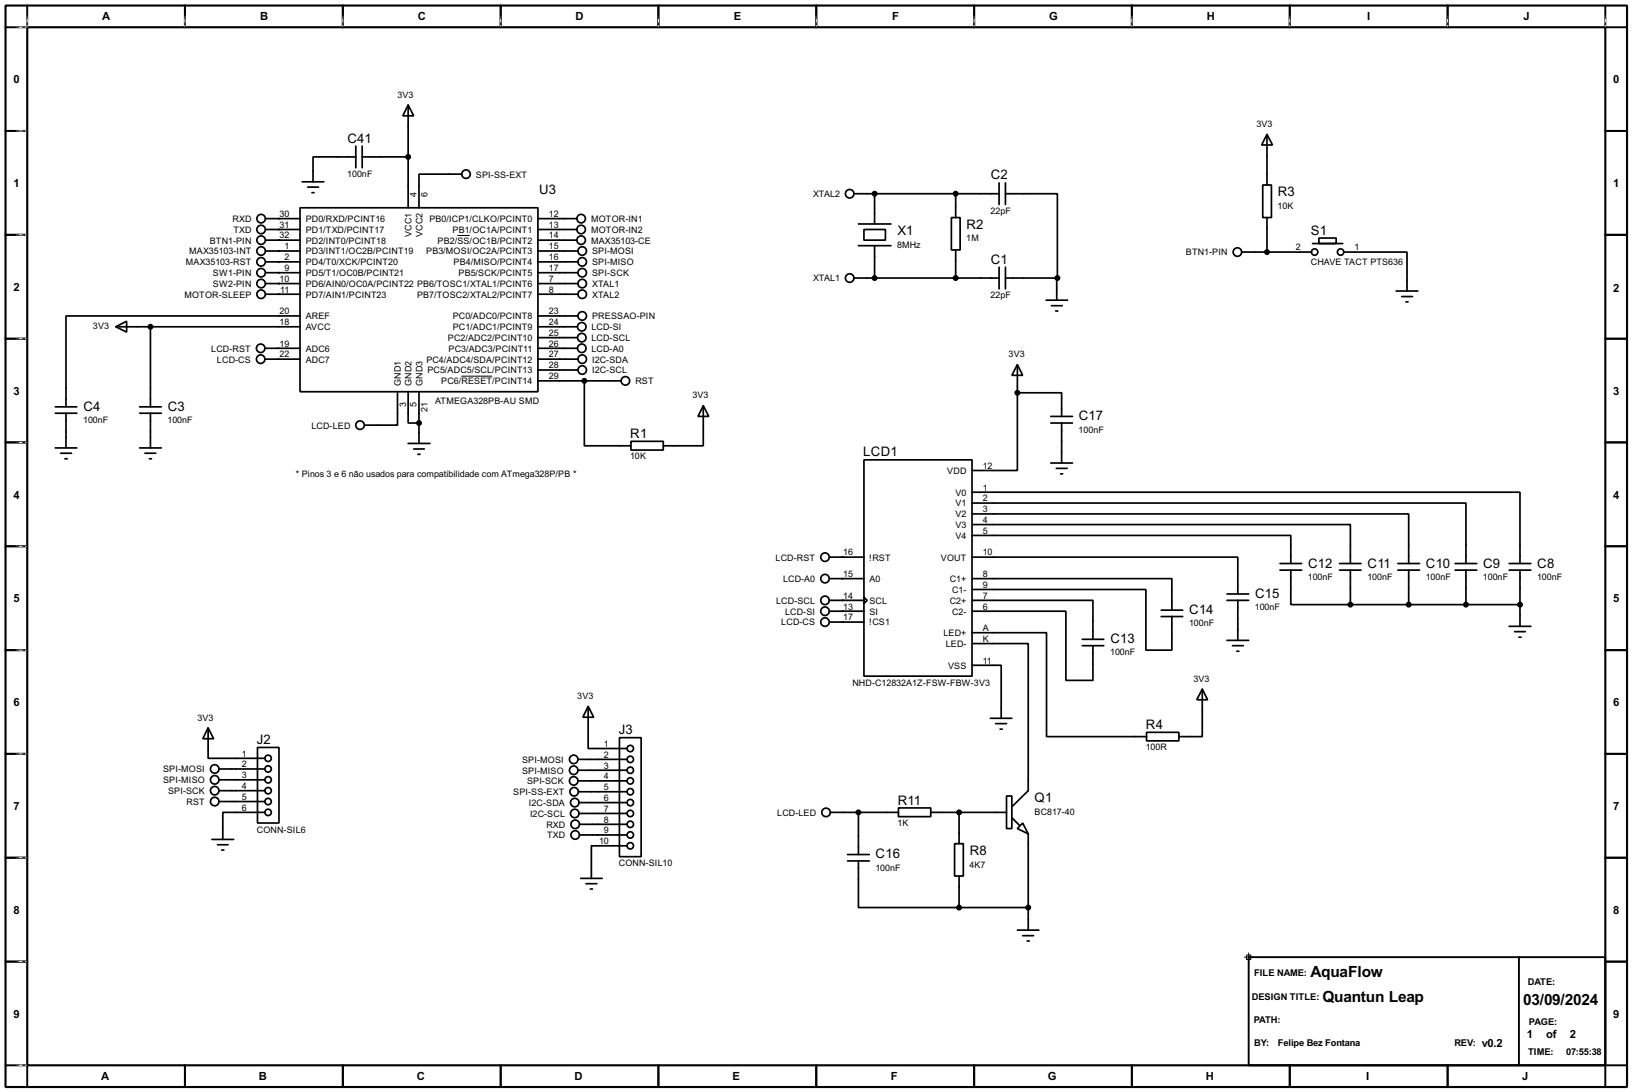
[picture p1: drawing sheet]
<svg xmlns="http://www.w3.org/2000/svg" width="383mm" height="256mm" viewBox="0 0 383 256" stroke-linecap="round" stroke-linejoin="round" font-family="sans-serif">
<path d="M1.3 1.3h381v254h-381zM6.4 6.4h370.8v243.8h-370.8z" fill="none" stroke="#000" stroke-width=".5"/>
<g fill="none" stroke="#000" stroke-width=".45">
<path d="M6.4 1.3v5.1h-5.1M43.5 1.3v5.1M80.6 1.3v5.1M117.7 1.3v5.1M154.7 1.3v5.1M191.8 1.3v5.1M228.9 1.3v5.1M266 1.3v5.1M303.1 1.3v5.1M340.2 1.3v5.1M377.2 1.3v5.1h5.1M1.3 30.8h5.1"/>
<path d="M377.2 30.8h5.1M1.3 55.2h5.1M377.2 55.2h5.1M1.3 79.6h5.1M377.2 79.6h5.1M1.3 103.9h5.1M377.2 103.9h5.1M1.3 128.3h5.1M377.2 128.3h5.1M1.3 152.7h5.1M377.2 152.7h5.1M1.3 177.1h5.1"/>
<path d="M377.2 177.1h5.1M1.3 201.5h5.1M377.2 201.5h5.1M1.3 225.9h5.1M293.4 224.8h83.8v25.4h-83.8zM356.9 224.8v25.4M377.2 225.9h5.1M1.3 250.2h5.1v5.1M43.5 250.2v5.1M80.6 250.2v5.1M117.7 250.2v5.1M154.7 250.2v5.1"/>
<path d="M191.8 250.2v5.1M228.9 250.2v5.1M266 250.2v5.1M303.1 250.2v5.1M340.2 250.2v5.1M382.3 250.2h-5.1v5.1"/>
</g>
<g fill="none" stroke="#fff" stroke-width=".23">
<path d="M3.9 6.4h2.3M6.4 3.9v2.3M43.5 3.9v2.3M80.6 3.9v2.3M117.7 3.9v2.3M154.7 3.9v2.3M191.8 3.9v2.3M228.9 3.9v2.3M266 3.9v2.3M303.1 3.9v2.3M340.2 3.9v2.3M377.2 3.9v2.3"/>
<path d="M3.9 30.8h2.3M3.9 55.2h2.3M3.9 79.6h2.3M3.9 103.9h2.3M3.9 128.3h2.3M3.9 152.7h2.3M3.9 177.1h2.3M3.9 201.5h2.3M3.9 225.9h2.3M3.9 250.2h2.3"/>
</g>
<g fill="none" stroke="#000" stroke-width=".23" stroke-dasharray=".5 1">
<path d="M3.9 6.4h2.3M6.4 3.9v2.3M43.5 3.9v2.3M80.6 3.9v2.3M117.7 3.9v2.3M154.7 3.9v2.3M191.8 3.9v2.3M228.9 3.9v2.3M266 3.9v2.3M303.1 3.9v2.3M340.2 3.9v2.3M377.2 3.9v2.3"/>
<path d="M3.9 30.8h2.3M3.9 55.2h2.3M3.9 79.6h2.3M3.9 103.9h2.3M3.9 128.3h2.3M3.9 152.7h2.3M3.9 177.1h2.3M3.9 201.5h2.3M3.9 225.9h2.3M3.9 250.2h2.3"/>
</g>
<path d="M107.5 55.3h2.9M108.4 88.4h7.3M292.4 224.8h2M292.9 224.3h1v1.1h-1zM293.4 223.8v2.1" fill="none" stroke="#000" stroke-width=".23"/>
<g fill="none" stroke="#000" stroke-width=".4">
<path d="M83.6 36.9h-10v5.8M83.6 34.3v5.1M85.1 36.9h10.8M85.1 34.3v5.1M95.9 24.7l1.3 2.5h-2.5zM95.9 24.7v24.1M297.7 31.6l1.3 2.5h-2.5zM297.7 31.6v11.9M62.4 51.4h8.1M62.4 53.9h8.1M62.4 59h8.1M62.4 56.4h8.1"/>
<path d="M70.5 48.8h55.9v43.2h-55.9zM71 42.7h5.1M72.3 44h2.6M73.3 45.3h.5M108.5 40.9h-10v7.9M126.4 51.4h9.2M126.4 53.9h9.2M126.4 59h9.4M126.4 56.4h9.2M200.7 45.5h34.1M201.7 52.6h7.7M201.7 57.7h7.7"/>
<path d="M203 53.9h5.1v2.5h-5.1zM205.5 45.5v7.1M205.5 57.7v7.6M223.6 51.1h2v7.6h-2zM224.6 45.5v5.6M224.6 58.7v6.6M234.8 43v5.1M236.3 45.5h12.2v19.8M236.3 43v5.1M291.8 59.2h16.4M296.7 43.5h2.1v7.6h-2.1zM297.7 51.1v8.1"/>
<path d="M308.4 57.2h7.1M309.9 55.9h4.1v1.3h-4.1zM315.8 59.2h14.8v9.2M27.2 76.8l2.6-1.3v2.5zM27.2 76.8h43.3M35.4 76.8v18.8M62.4 61.5h8.1M62.4 64.1h8.1M62.4 69.1h8.1M62.4 66.6h8.1M70.5 74.2h-55v21.4M126.4 76.8h9.3"/>
<path d="M126.4 61.5h9.4M126.4 64.1h9.4M126.4 69.1h9.4M126.4 66.6h9.4M126.4 79.3h9.3M126.4 74.2h9.4M200.7 65.3h34.1M234.8 62.8v5.1M236.3 65.3h12.2M236.3 62.8v5.1M245.8 70.5h5.1M247.1 71.8h2.5"/>
<path d="M248.1 73.1h.5M248.5 65.3l-.2 .2v5M328.1 68.4h5.1M329.4 69.7h2.5M330.4 70.9h.5M13 95.6h5.1M13 97.1h5.1M15.5 97.1v8.1M32.8 95.6h5.1M32.8 97.1h5.1M35.4 97.1v8.1M62.3 84.4h8.2"/>
<path d="M62.3 81.8h8.2M93.4 92v7.9h-7.7M95.9 92v7.4h2.6M98.5 92v12.2M126.4 89.5h19.6M126.4 86.9h9.4M126.4 84.4h9.4M126.4 81.8h9.3M137.3 89.5v15.2h11M165.3 95.3l1.3 2.5h-2.6zM165.3 95.3v9.4h-9.4M239.1 85.7l1.2 2.5h-2.5z"/>
<path d="M239.1 92.3v18.2h-10.7M239.1 92.3h10.4v5.5M239.1 85.7v6.6M246.9 97.8h5.1M246.9 99.4h5.1M249.5 99.4v9.4M13 105.2h5.1M14.3 106.5h2.5M15.3 107.8h.5M32.8 105.2h5.1M34.1 106.5h2.5M35.1 107.8h.5"/>
<path d="M95.9 104.2h5.1M97.2 105.5h2.5M98.2 106.7h.5M148.3 103.7h7.6v2h-7.6zM203 108h25.4v50.8h-25.4zM228.4 115.6h128.8v16.8M228.4 118.2h116.1v14.2M246.9 108.8h5.1M248.2 110h2.6M249.2 111.3h.5M194.9 135.9h8.1M194.9 130.9h8.1"/>
<path d="M228.4 120.7h102.6v11.7M228.4 123.2h88.9v9.2M228.4 125.8h74.9v6.6M228.4 135.9h47v7.4M228.4 138.5h40.9v14.2h6.1v-7.9M228.4 130.9h62.5v8.6M288.3 139.5h5.1M300.8 132.4h5.1M300.8 133.9h5.1M303.3 133.9v8.1h14M314.8 132.4h5M314.8 133.9h5"/>
<path d="M317.3 133.9v8.1M328.5 132.4h5.1M328.5 133.9h5.1M331 133.9v8.1M341.9 132.4h5.1M341.9 133.9h5.1M344.5 133.9v8.1M354.6 132.4h5.1M354.6 133.9h5.1M357.2 133.9v13.2M194.9 141h8.1M194.9 143.6h8.1"/>
<path d="M194.9 146.1h8.1M203 140.3l.8 .7-.8 .8zM228.4 156.3h6.9v12.4M228.4 141h28.4v9.2M228.4 143.6h22.1v16.2h6.3v-8.1M228.4 148.6h17.5v24.4h23.5M228.4 151.2h13.2v34.5l-3.8 3.8M254.3 150.2h5.1M254.3 151.7h5.1M272.9 143.3h5M272.9 144.8h5M288.3 141h5.1"/>
<path d="M288.3 150.4h5.1M289.6 151.7h2.6M290.6 153h.5M290.9 141v9.4M317.3 142h39.9M354.6 147.1h5.1M355.9 148.4h2.5M356.9 149.7h.5M48.9 171l1.3 2.5h-2.5zM48.9 171v7.1h13.4M60.5 175.6h5.1v17.7h-5.1zM135.8 178.4h11.6"/>
<path d="M138.2 165.9l1.3 2.6h-2.5zM138.2 165.9v9.9h9.2M145.6 173.3h5.1v27.9h-5.1zM232.7 168.7h5.1M234 170h2.5M235 171.3h.5M269.4 172h7.6v2h-7.6zM282.5 161.9l1.3 2.5h-2.6zM282.5 161.9v11.1h-5.5M49.8 197.2h5.1M51.1 198.4h2.5M51.5 185.7h10.8"/>
<path d="M51.5 183.2h10.8M51.5 180.6h10.8M51.5 188.3h10.8M52.1 199.7h.5M62.3 190.8h-9.9v6.4M135.8 180.9h11.6M135.8 183.4h11.6M135.9 186h11.5M136.1 191.1h11.3M136.1 188.5h11.3M136.2 193.6h11.2M136.2 196.1h11.2"/>
<path d="M147.4 198.7h-8.4v7.6M195.1 190.8h16M201.7 190.8v9.9M211.1 189.8h7.6v2h-7.6zM218.7 190.8h17.8M224.3 198.2h2.1v7.6h-2.1zM225.4 190.8v7.4M236.5 187h1.3v7.6h-1.3zM237.8 192.1l1.8 1.8M240.3 193.3l1.3 2.6-2.5-1.3zM241.6 195.9v22.6M136.5 206.3h5"/>
<path d="M137.7 207.6h2.6M138.7 208.8h.5M199.2 202.2h5.1M199.2 200.7h5.1M201.7 202.2v11h23.7M225.4 205.8v7.4M225.4 213.2h16.2M239.1 218.5h5M240.3 219.8h2.6M241.4 221h.5"/>
<circle cx="61.3" cy="51.4" r="1"/>
<circle cx="61.3" cy="53.9" r="1"/>
<circle cx="61.3" cy="56.4" r="1"/>
<circle cx="61.3" cy="59" r="1"/>
<circle cx="109.5" cy="40.9" r="1"/>
<circle cx="136.5" cy="51.4" r="1"/>
<circle cx="136.5" cy="56.4" r="1"/>
<circle cx="136.5" cy="53.9" r="1"/>
<circle cx="136.8" cy="59" r="1"/>
<circle cx="199.6" cy="45.5" r="1"/>
<circle cx="290.7" cy="59.2" r="1"/>
<circle cx="308.9" cy="59.2" r=".75"/>
<circle cx="315" cy="59.2" r=".75"/>
<circle cx="61.3" cy="66.6" r="1"/>
<circle cx="61.3" cy="64.1" r="1"/>
<circle cx="61.3" cy="61.5" r="1"/>
<circle cx="61.3" cy="69.1" r="1"/>
<circle cx="136.7" cy="79.3" r="1"/>
<circle cx="136.7" cy="76.8" r="1"/>
<circle cx="136.8" cy="66.6" r="1"/>
<circle cx="136.8" cy="74.2" r="1"/>
<circle cx="136.8" cy="64.1" r="1"/>
<circle cx="136.8" cy="69.1" r="1"/>
<circle cx="136.8" cy="61.5" r="1"/>
<circle cx="199.6" cy="65.3" r="1"/>
<circle cx="61.2" cy="81.8" r="1"/>
<circle cx="61.2" cy="84.4" r="1"/>
<circle cx="84.6" cy="99.9" r="1"/>
<circle cx="136.7" cy="81.8" r="1"/>
<circle cx="136.8" cy="86.9" r="1"/>
<circle cx="136.8" cy="84.4" r="1"/>
<circle cx="146.9" cy="89.5" r="1"/>
<circle cx="193.8" cy="130.9" r="1"/>
<circle cx="193.8" cy="135.9" r="1"/>
<circle cx="193.8" cy="146.1" r="1"/>
<circle cx="193.8" cy="141" r="1"/>
<circle cx="193.8" cy="143.6" r="1"/>
<circle cx="63" cy="178.1" r=".75"/>
<circle cx="134.8" cy="178.4" r="1"/>
<circle cx="148.1" cy="178.4" r=".75"/>
<circle cx="148.1" cy="175.8" r=".75"/>
<circle cx="50.4" cy="185.7" r="1"/>
<circle cx="50.4" cy="180.6" r="1"/>
<circle cx="50.4" cy="188.3" r="1"/>
<circle cx="50.4" cy="183.2" r="1"/>
<circle cx="63" cy="188.3" r=".75"/>
<circle cx="63" cy="180.6" r=".75"/>
<circle cx="63" cy="185.7" r=".75"/>
<circle cx="63" cy="190.8" r=".75"/>
<circle cx="63" cy="183.2" r=".75"/>
<circle cx="134.8" cy="180.9" r="1"/>
<circle cx="134.8" cy="183.4" r="1"/>
<circle cx="134.9" cy="186" r="1"/>
<circle cx="135" cy="188.5" r="1"/>
<circle cx="135" cy="191.1" r="1"/>
<circle cx="135.1" cy="196.1" r="1"/>
<circle cx="135.1" cy="193.6" r="1"/>
<circle cx="148.1" cy="196.1" r=".75"/>
<circle cx="148.1" cy="183.4" r=".75"/>
<circle cx="148.1" cy="193.6" r=".75"/>
<circle cx="148.1" cy="191.1" r=".75"/>
<circle cx="148.1" cy="186" r=".75"/>
<circle cx="148.1" cy="188.5" r=".75"/>
<circle cx="148.1" cy="198.7" r=".75"/>
<circle cx="148.1" cy="180.9" r=".75"/>
<circle cx="194.1" cy="190.8" r="1"/>
</g>
<g fill="#000">
<circle cx="65.5" cy="51.4" r=".2"/>
<circle cx="65.5" cy="59" r=".2"/>
<circle cx="65.5" cy="56.4" r=".2"/>
<circle cx="65.5" cy="53.9" r=".2"/>
<circle cx="65.5" cy="64.1" r=".2"/>
<circle cx="65.5" cy="66.6" r=".2"/>
<circle cx="65.5" cy="61.5" r=".2"/>
<circle cx="65.5" cy="69.1" r=".2"/>
<circle cx="197.9" cy="130.9" r=".2"/>
<circle cx="197.9" cy="135.9" r=".2"/>
<circle cx="197.9" cy="141" r=".2"/>
<circle cx="197.9" cy="143.6" r=".2"/>
<circle cx="197.9" cy="146.1" r=".2"/>
</g>
<g fill="#000" stroke="#000" stroke-width=".4">
<circle cx="95.9" cy="36.9" r=".5"/>
<circle cx="205.5" cy="45.5" r=".5"/>
<circle cx="224.5" cy="45.5" r=".5"/>
<circle cx="297.7" cy="59.2" r=".5"/>
<circle cx="35.3" cy="76.8" r=".5"/>
<circle cx="205.5" cy="65.3" r=".5"/>
<circle cx="224.5" cy="65.3" r=".5"/>
<circle cx="248.4" cy="65.3" r=".5"/>
<circle cx="98.4" cy="99.4" r=".5"/>
<circle cx="137.3" cy="89.5" r=".5"/>
<circle cx="239" cy="92.3" r=".5"/>
<circle cx="317.3" cy="142" r=".5"/>
<circle cx="331" cy="142" r=".5"/>
<circle cx="344.4" cy="142" r=".5"/>
<circle cx="357.1" cy="142" r=".5"/>
<circle cx="201.7" cy="190.8" r=".5"/>
<circle cx="225.3" cy="190.8" r=".5"/>
<circle cx="225.3" cy="213.2" r=".5"/>
<circle cx="241.6" cy="213.2" r=".5"/>
</g>
<g font-size="4.1">
<text x="308" y="229.5">AquaFlow</text>
<text x="310.7" y="235.4">Quantun Leap</text>
<text x="357.9" y="236.1">03/09/2024</text>
</g>
<g font-size="3.5">
<text x="81.7" y="33.5">C41</text>
<text x="126.7" y="45.5">U3</text>
<text x="232.8" y="42.2">C2</text>
<text x="300.3" y="46.2">R3</text>
<text x="227.1" y="53.8">R2</text>
<text x="210.9" y="55.3">X1</text>
<text x="308" y="55.1">S1</text>
<text x="232.8" y="62">C1</text>
<text x="19.6" y="96.5">C4</text>
<text x="39.4" y="96.5">C3</text>
<text x="253.5" y="98.8">C17</text>
<text x="148.1" y="102.9">R1</text>
<text x="202.8" y="107.2">LCD1</text>
<text x="307.4" y="133.3">C12</text>
<text x="321.4" y="133.3">C11</text>
<text x="335.1" y="133.3">C10</text>
<text x="348.5" y="133.3">C9</text>
<text x="361.2" y="133.3">C8</text>
<text x="294.9" y="140.4">C15</text>
<text x="279.5" y="144.2">C14</text>
<text x="260.9" y="151.1">C13</text>
<text x="145.4" y="172.5">J3</text>
<text x="269.3" y="171.2">R4</text>
<text x="60.4" y="174.8">J2</text>
<text x="211" y="189">R11</text>
<text x="243.1" y="188.4">Q1</text>
<text x="205.8" y="201.6">C16</text>
<text x="227.9" y="200.9">R8</text>
</g>
<g font-size="3">
<text x="24" y="4.6">A</text>
<text x="61.1" y="4.6">B</text>
<text x="98.2" y="4.6">C</text>
<text x="135.2" y="4.6">D</text>
<text x="172.4" y="4.6">E</text>
<text x="209.6" y="4.6">F</text>
<text x="246.5" y="4.6">G</text>
<text x="283.6" y="4.6">H</text>
<text x="321.2" y="4.6">I</text>
<text x="358" y="4.6">J</text>
<text x="3.2" y="19.5">0</text>
<text x="379.1" y="19.5">0</text>
<text x="3.2" y="44">1</text>
<text x="379.1" y="44">1</text>
<text x="3.2" y="68.4">2</text>
<text x="379.1" y="68.6">2</text>
<text x="3.2" y="92.7">3</text>
<text x="379.1" y="92.7">3</text>
<text x="3.2" y="117.1">4</text>
<text x="379.1" y="117.1">4</text>
<text x="3.2" y="141.5">5</text>
<text x="379.1" y="141.5">5</text>
<text x="3.2" y="165.9">6</text>
<text x="379.1" y="165.9">6</text>
<text x="3.2" y="190.3">7</text>
<text x="379.1" y="190.3">7</text>
<text x="3.2" y="214.7">8</text>
<text x="379.1" y="214.7">8</text>
<text x="3.2" y="239.1">9</text>
<text x="379.1" y="239.1">9</text>
<text x="348.2" y="246">v0.2</text>
<text x="358.8" y="243.9">1</text>
<text x="363.3" y="243.9">of</text>
<text x="368.9" y="243.9">2</text>
<text x="23.8" y="253.8">A</text>
<text x="60.8" y="253.8">B</text>
<text x="97.9" y="253.8">C</text>
<text x="135" y="253.8">D</text>
<text x="172.1" y="253.8">E</text>
<text x="209.3" y="253.8">F</text>
<text x="246.2" y="253.8">G</text>
<text x="283.3" y="253.8">H</text>
<text x="321" y="253.8">I</text>
<text x="357.7" y="253.8">J</text>
</g>
<g font-size="2.5">
<text x="294.7" y="229.3">FILE NAME:</text>
<text x="359" y="231.3">DATE:</text>
<text x="294.1" y="234.9">DESIGN TITLE:</text>
<text x="294.6" y="240.2">PATH:</text>
<text x="294.7" y="245.8">BY:</text>
<text x="300.3" y="245.8">Felipe Bez Fontana</text>
<text x="341.7" y="245.8">REV:</text>
<text x="359.2" y="240.7">PAGE:</text>
<text x="359" y="247.8">TIME:</text>
<text x="368" y="247.8">07:55:38</text>
</g>
<g font-size="2.4">
<text x="93.4" y="22.9">3V3</text>
<text x="295.2" y="29.8">3V3</text>
<text x="81.6" y="41.6">100nF</text>
<text x="111.8" y="41.7">SPI-SS-EXT</text>
<text x="97.9" y="46.3" transform="rotate(-90 97.9 46.3)">4</text>
<text x="100.5" y="46.2" transform="rotate(-90 100.5 46.2)">6</text>
<text x="191" y="46.3">XTAL2</text>
<text x="54.6" y="52.2">RXD</text>
<text x="65.7" y="53.5">31</text>
<text x="65.7" y="50.9">30</text>
<text x="71.8" y="52.2">PD0/RXD/PCINT16</text>
<text x="100.9" y="52.2">PB0/ICP1/CLKO/PCINT0</text>
<text x="129" y="50.9">12</text>
<text x="129" y="53.5">13</text>
<text x="138.9" y="52.2">MOTOR-IN1</text>
<text x="232.8" y="50.2">22pF</text>
<text x="300.2" y="49">10K</text>
<text x="44.5" y="59.8">MAX35103-INT</text>
<text x="49.3" y="57.2">BTN1-PIN</text>
<text x="54.8" y="54.7">TXD</text>
<text x="65.7" y="56">32</text>
<text x="66.9" y="58.6">1</text>
<text x="71.8" y="59.8">PD3/INT1/OC2B/PCINT19</text>
<text x="71.8" y="57.2">PD2/INT0/PCINT18</text>
<text x="71.8" y="54.7">PD1/TXD/PCINT17</text>
<text x="96.7" y="55.7" transform="rotate(-90 96.7 55.7)">VCC1</text>
<text x="99.3" y="55.7" transform="rotate(-90 99.3 55.7)">VCC2</text>
<text x="100.1" y="59.8">PB3/MOSI/OC2A/PCINT3</text>
<text x="102.8" y="57.2">PB2/SS/OC1B/PCINT2</text>
<text x="106.3" y="54.7">PB1/OC1A/PCINT1</text>
<text x="129" y="58.6">15</text>
<text x="129" y="56">14</text>
<text x="138.9" y="54.7">MOTOR-IN2</text>
<text x="138.9" y="57.2">MAX35103-CE</text>
<text x="139.1" y="59.8">SPI-MOSI</text>
<text x="210.8" y="58.2">8MHz</text>
<text x="227.1" y="56.7">1M</text>
<text x="278.6" y="60">BTN1-PIN</text>
<text x="304.5" y="58.8">2</text>
<text x="318.3" y="58.8">1</text>
<text x="43.7" y="62.3">MAX35103-RST</text>
<text x="50" y="64.9">SW1-PIN</text>
<text x="66.9" y="63.6">9</text>
<text x="66.9" y="61.1">2</text>
<text x="71.8" y="64.9">PD5/T1/OC0B/PCINT21</text>
<text x="71.8" y="62.3">PD4/T0/XCK/PCINT20</text>
<text x="106.6" y="62.3">PB4/MISO/PCINT4</text>
<text x="107.7" y="64.9">PB5/SCK/PCINT5</text>
<text x="129" y="61.1">16</text>
<text x="129" y="63.6">17</text>
<text x="139.1" y="64.9">SPI-SCK</text>
<text x="139.1" y="62.3">SPI-MISO</text>
<text x="308" y="62.2">CHAVE TACT PTS636</text>
<text x="43.3" y="69.9">MOTOR-SLEEP</text>
<text x="50" y="67.4">SW2-PIN</text>
<text x="65.7" y="66.2">10</text>
<text x="65.9" y="68.7">11</text>
<text x="71.8" y="67.4">PD6/AIN0/OC0A/PCINT22 PB6/TOSC1/XTAL1/PCINT6</text>
<text x="71.8" y="69.9">PD7/AIN1/PCINT23</text>
<text x="98" y="69.9">PB7/TOSC2/XTAL2/PCINT7</text>
<text x="129" y="68.7">8</text>
<text x="129" y="66.2">7</text>
<text x="139.1" y="67.4">XTAL1</text>
<text x="139.1" y="69.9">XTAL2</text>
<text x="191" y="66.1">XTAL1</text>
<text x="232.8" y="70.1">22pF</text>
<text x="21.9" y="77.3">3V3</text>
<text x="65.7" y="76.4">18</text>
<text x="65.7" y="73.8">20</text>
<text x="71.8" y="77.6">AVCC</text>
<text x="71.8" y="75">AREF</text>
<text x="106.4" y="77.6">PC1/ADC1/PCINT9</text>
<text x="106.4" y="75">PC0/ADC0/PCINT8</text>
<text x="129" y="76.4">24</text>
<text x="129" y="73.8">23</text>
<text x="139" y="77.6">LCD-SI</text>
<text x="139.1" y="75">PRESSAO-PIN</text>
<text x="49.6" y="82.6">LCD-RST</text>
<text x="65.7" y="81.4">19</text>
<text x="65.7" y="84">22</text>
<text x="71.8" y="82.6">ADC6</text>
<text x="105.2" y="80.1">PC2/ADC2/PCINT10</text>
<text x="105.4" y="82.6">PC3/ADC3/PCINT11</text>
<text x="129" y="84">27</text>
<text x="129" y="81.4">26</text>
<text x="129" y="78.9">25</text>
<text x="139" y="80.1">LCD-SCL</text>
<text x="139" y="82.6">LCD-A0</text>
<text x="237" y="83.9">3V3</text>
<text x="51" y="85.2">LCD-CS</text>
<text x="71.8" y="85.2">ADC7</text>
<text x="100.2" y="85.2">PC4/ADC4/SDA/PCINT12</text>
<text x="100.4" y="87.7">PC5/ADC5/SCL/PCINT13</text>
<text x="129" y="89.1">29</text>
<text x="129" y="86.5">28</text>
<text x="139.1" y="87.7">I2C-SCL</text>
<text x="139.1" y="85.2">I2C-SDA</text>
<text x="94.2" y="90.7" transform="rotate(-90 94.2 90.7)">GND1</text>
<text x="95.4" y="95.7" transform="rotate(-90 95.4 95.7)">3</text>
<text x="96.7" y="90.7" transform="rotate(-90 96.7 90.7)">GND2</text>
<text x="97.9" y="95.7" transform="rotate(-90 97.9 95.7)">5</text>
<text x="99.3" y="90.7" transform="rotate(-90 99.3 90.7)">GND3</text>
<text x="102.2" y="95">ATMEGA328PB-AU SMD</text>
<text x="103.7" y="90.3">PC6/RESET/PCINT14</text>
<text x="149.3" y="90.3">RST</text>
<text x="162.7" y="93.6">3V3</text>
<text x="19.6" y="99.4">100nF</text>
<text x="39.4" y="99.4">100nF</text>
<text x="73.2" y="100.7">LCD-LED</text>
<text x="100.5" y="96.8" transform="rotate(-90 100.5 96.8)">21</text>
<text x="253.5" y="101.7">100nF</text>
<text x="148.1" y="107.9">10K</text>
<text x="69.5" y="112">* Pinos 3 e 6 não usados para compatibilidade com ATmega328P/PB *</text>
<text x="222.6" y="111.3">VDD</text>
<text x="230.9" y="110.1">12</text>
<text x="224.5" y="116.4">V0</text>
<text x="224.5" y="119">V1</text>
<text x="230.9" y="115.2">1</text>
<text x="230.9" y="117.8">2</text>
<text x="224.5" y="121.5">V2</text>
<text x="224.5" y="124">V3</text>
<text x="230.9" y="120.3">3</text>
<text x="230.9" y="122.8">4</text>
<text x="230.9" y="125.4">5</text>
<text x="182.2" y="131.7">LCD-RST</text>
<text x="198.2" y="130.5">16</text>
<text x="204.3" y="131.7">!RST</text>
<text x="221.1" y="131.7">VOUT</text>
<text x="224.5" y="126.6">V4</text>
<text x="230.9" y="130.5">10</text>
<text x="184" y="136.7">LCD-A0</text>
<text x="198.2" y="135.5">15</text>
<text x="204.3" y="136.7">A0</text>
<text x="223.2" y="136.7">C1+</text>
<text x="230.9" y="135.5">8</text>
<text x="307.3" y="136.2">100nF</text>
<text x="321.3" y="136.2">100nF</text>
<text x="335" y="136.2">100nF</text>
<text x="348.5" y="136.2">100nF</text>
<text x="361.2" y="136.2">100nF</text>
<text x="182.4" y="141.8">LCD-SCL</text>
<text x="198.2" y="140.6">14</text>
<text x="198.2" y="143.2">13</text>
<text x="204.3" y="141.8">SCL</text>
<text x="223.2" y="141.8">C2+</text>
<text x="223.7" y="139.3">C1-</text>
<text x="230.9" y="138.1">9</text>
<text x="230.9" y="140.6">7</text>
<text x="230.9" y="143.2">6</text>
<text x="294.9" y="143.3">100nF</text>
<text x="183.6" y="146.9">LCD-CS</text>
<text x="184.5" y="144.4">LCD-SI</text>
<text x="198.2" y="145.7">17</text>
<text x="204.3" y="146.9">!CS1</text>
<text x="204.3" y="144.4">SI</text>
<text x="221.7" y="149.4">LED+</text>
<text x="223.7" y="144.4">C2-</text>
<text x="230.9" y="148.2">A</text>
<text x="279.4" y="147.1">100nF</text>
<text x="222.2" y="152">LED-</text>
<text x="230.9" y="155.9">11</text>
<text x="230.9" y="150.8">K</text>
<text x="260.9" y="154">100nF</text>
<text x="200.3" y="161">NHD-C12832A1Z-FSW-FBW-3V3</text>
<text x="222.8" y="157.1">VSS</text>
<text x="280.5" y="160.1">3V3</text>
<text x="135.7" y="164.2">3V3</text>
<text x="46.4" y="169.3">3V3</text>
<text x="56.8" y="177.7">1</text>
<text x="122.7" y="179.2">SPI-MOSI</text>
<text x="141.9" y="175.4">1</text>
<text x="141.9" y="178">2</text>
<text x="269.2" y="176.2">100R</text>
<text x="38.3" y="184">SPI-MISO</text>
<text x="38.3" y="181.4">SPI-MOSI</text>
<text x="56.8" y="180.2">2</text>
<text x="56.8" y="182.7">3</text>
<text x="56.8" y="185.3">4</text>
<text x="122.7" y="181.7">SPI-MISO</text>
<text x="123.8" y="184.2">SPI-SCK</text>
<text x="141.9" y="180.5">3</text>
<text x="141.9" y="183">4</text>
<text x="141.9" y="185.6">5</text>
<text x="39.5" y="186.5">SPI-SCK</text>
<text x="43.8" y="189.1">RST</text>
<text x="56.8" y="187.9">5</text>
<text x="56.8" y="190.4">6</text>
<text x="120.6" y="186.8">SPI-SS-EXT</text>
<text x="124.3" y="189.3">I2C-SDA</text>
<text x="124.5" y="191.9">I2C-SCL</text>
<text x="141.9" y="188.1">6</text>
<text x="141.9" y="190.7">7</text>
<text x="182.6" y="191.6">LCD-LED</text>
<text x="243.1" y="191.3">BC817-40</text>
<text x="60.3" y="195.6">CONN-SIL6</text>
<text x="128.4" y="194.4">RXD</text>
<text x="128.6" y="196.9">TXD</text>
<text x="141.9" y="193.2">8</text>
<text x="141.9" y="195.7">9</text>
<text x="210.9" y="194">1K</text>
<text x="140.8" y="198.3">10</text>
<text x="145.4" y="203.4">CONN-SIL10</text>
<text x="227.8" y="203.8">4K7</text>
<text x="205.7" y="204.5">100nF</text>
</g>
</svg>
